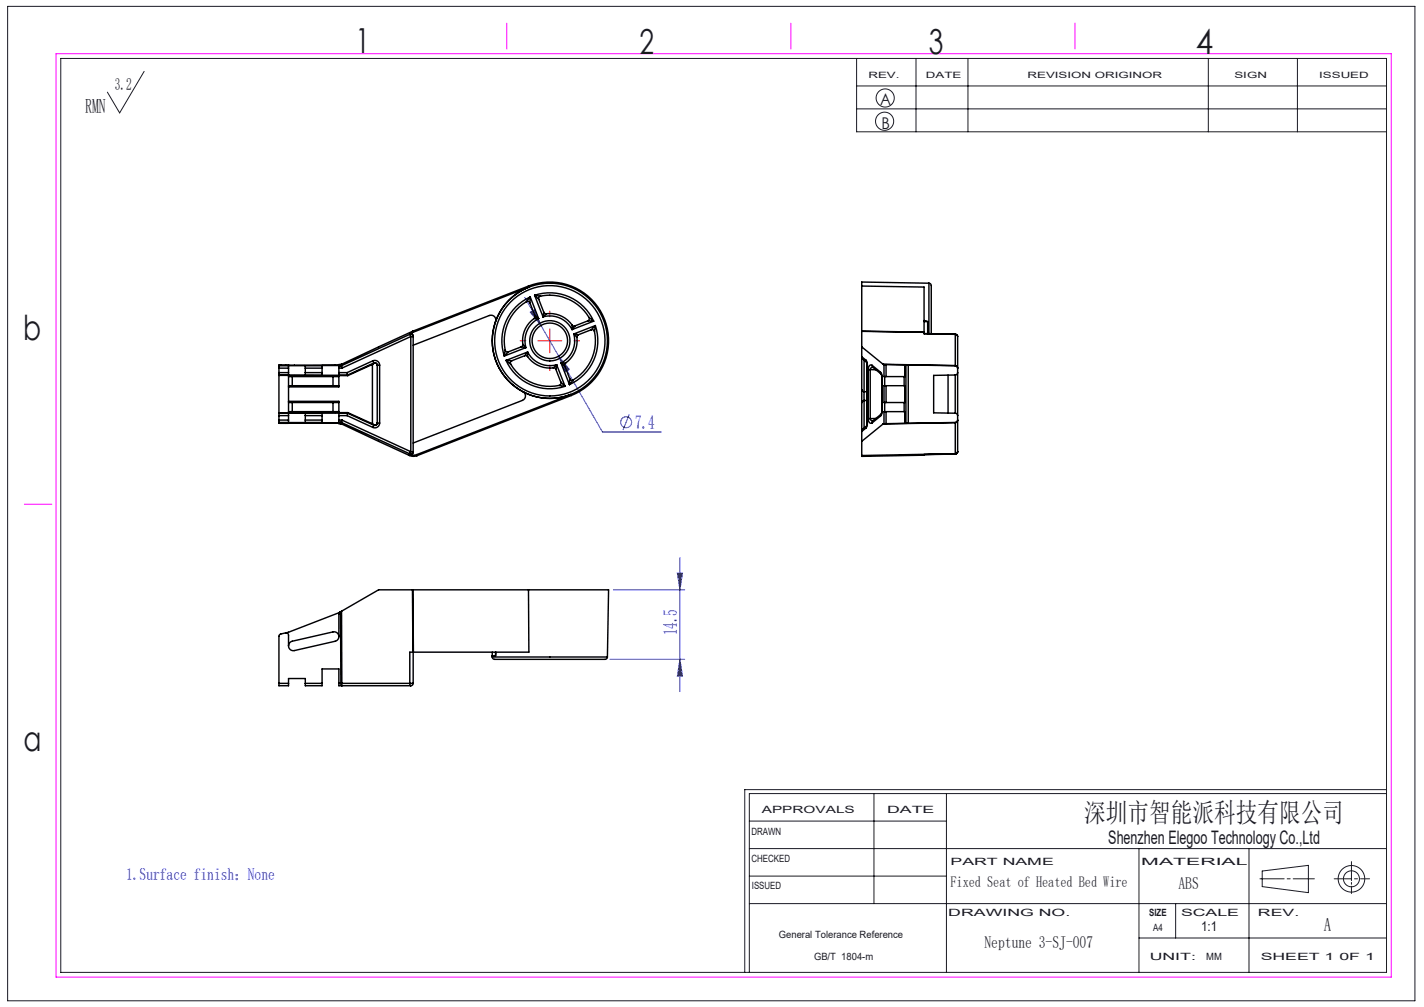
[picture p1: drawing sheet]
<svg xmlns="http://www.w3.org/2000/svg" width="297mm" height="210mm" viewBox="0 0 297 210" stroke-linecap="round" stroke-linejoin="round" font-family="sans-serif">
<g fill="none" stroke="#191924" stroke-width=".21">
<path d="M1.6 1.3h293.5v207.4h-293.5zM12.7 12.2h276.5v190.6h-276.5zM30.1 14.9l-5.1 8.6-2.6-4.3M178.7 12.2v15.3h110.5M178.7 17.9h110.5M191.1 12.2v15.3M201.9 12.2v15.3M252 12.2v15.3M270.6 12.2v15.3M178.7 22.7h110.5M156.3 177h132.9M156.3 171.2h41.1"/>
<path d="M182.3 165.5v22.9M197.4 165.5v37.3M237.6 177v25.8M260.5 177v25.8M281.9 179.7v4M289.2 165.5h-132.9v37.3M289.2 164.7h-133.9v38.1M156.3 188.4h132.9M156.3 182.7h41.1M237.6 195.6h51.6M245.2 188.4v7.2M262.8 183.3h5"/>
<path d="M263.3 181.6l9.6-1.1v5.7l-9.6-1.3zM268.5 183.3h.6M269.7 183.3h4.4M278.3 183.3h3.6M281.9 184v.4M281.9 184.8v1.5M282.5 183.3h.6M283.8 183.3h1.9"/>
<circle cx="184.5" cy="25.3" r="1.89"/>
<circle cx="184.6" cy="20.4" r="1.89"/>
<circle cx="281.9" cy="183.3" r="1.67"/>
<circle cx="281.9" cy="183.3" r="2.77"/>
</g>
<path d="M11.7 11.2h278.5v192.6h-278.5zM105.7 4.8v5.4M165 4.8v5.4M224.2 4.8v5.4M5.1 105.1h5.7" fill="none" stroke="#f0f" stroke-width=".21"/>
<g fill="none" stroke="#00f" stroke-width=".21">
<path d="M109.5 62l16.2 28.1h12.2M110.6 65.1l.9-.5 1.3 3.3zM116.5 74.3l2.2 2.7-.9 .6zM131.2 86.4l-1.3 3.3M141.3 119.5h1l-.5 3.5zM141.8 116.3v27.9M127.2 137.5h15.6M127.9 123h14.9M141.8 137.5l.5 3.5h-1z"/>
<circle cx="130.6" cy="88.1" r="1.14"/>
</g>
<path d="M109.7 71.1h-1.2M114.7 66.1v-1.2M114.7 76.1v1.2M119.7 71.1h1.2" fill="none" stroke="#f00" stroke-width=".21" stroke-dasharray="30.5 1.3 1.3 1.3"/>
<path d="M112.2 71.1h5M114.7 68.6v5" fill="none" stroke="#f00" stroke-width=".21"/>
<g fill="#00f">
<path d="M110.6 65.1l2.2 2.8-1.3-3.3zM116.5 74.3l1.3 3.3 .9-.6z"/>
<path d="M141.8 137.5l.5 3.5h-1zM141.3 119.5h1l-.5 3.5z"/>
</g>
<g fill="none" stroke="#000" stroke-width=".3">
<path d="M110.2 59.7a12.3 12.3 0 0 1 15.9 6.9 12.3 12.3 0 0 1-7 15.9M110.2 59.7l.1 .2M110.2 59.7l-24.1 9.4M110.3 59.9a12 12 0 0 0-6.9 6.9M110.3 59.9l-24.1 9.4M179.7 59.7v14.7M179.7 59.7l13 .2v9.7l6.5 .1M193.7 59.1l.4 .1 .1 .4v10M193.7 59.1l-14-.3v.9M193.7 59.1v10.5M58.2 76.3v.5M58.2 77.7v.5"/>
<path d="M58.2 77.7h2M58.2 76.8h2M58.2 76.8v.9M58.2 78.2v8M58.2 78.3h2v7.8h-2M58.2 76.3h9M58.2 78.2h9M60.2 76.3v.5M60.2 77.7v.5M60.2 76.1h-2v.2M60.2 78.3l10.5 .1M60.2 78.5h.8"/>
<path d="M60.2 76.1h.1M60.2 76.3h.1M60.2 76.8v.9M60.2 78.2h.1M61 78.5v1.9M61 78.5h8.5M63.7 76.3v.5M63.7 77.7v.5M63.7 77.7h3.5M63.7 76.8h3.5M63.7 76.3h.1M63.7 76.8v.9"/>
<path d="M63.7 78.2h.1M67.2 76.3v.5M67.2 77.7v.5M67.2 76.3h3.5M67.2 78.2h3.5M67.2 76.8v.9M69.5 78.5h1.2M69.5 78.5v1.9M70.7 77.7v.5M70.7 76.3v.5M70.7 76.8v.9M70.7 77.7h1.7"/>
<path d="M70.7 76.8h.6M70.7 76.3h.4M70.7 78.2h1.8M71 76l-10.8 .1M71 76l.1 .3M71.1 76.3l.2 .5M71.2 76h-.2M71.2 76l.1 .2M71.3 76.2v.6M71.3 76.2l-.2 .1M72.4 77.7l.1 .5M72.5 78.2v.1"/>
<path d="M72.5 78.3h-1.8v2.4h-10.5M77.7 76v12.4M77.7 76l-5.2 2.3M77.8 75.2a1 1 0 0 1 1.4 1M77.8 75.2l.2 .5M77.8 75.2l-5.4 2.5M78 75.7h.4l.3 .5M78 75.8a.44 .44 0 0 1 .5 0 .44 .44 0 0 1 .2 .4M78 75.8l-.3 .2M78 75.7l-5.5 2.5M78 75.7v.1M78.7 76.2h.5"/>
<path d="M78.7 76.2v12M79.2 76.2v12M85.5 69.7a.41 .41 0 0 1 .4 0 .41 .41 0 0 1 .2 .5h-.4M85.5 69.7l.2 .5M85.5 69.6l.5 .1 .2 .4v24.2l-.2 .4-.5 .1M85.5 69.7l-14.2 6.5M85.5 69.6v.1M85.7 70.2l-14.4 6.6M85.7 70.2v24M86 69.1l-14.8 6.9M86 69.1l.1 .2M86.1 69.3l-.6 .3"/>
<path d="M86.1 69.1h-.1M86.1 69.1l.1 .2M86.2 69.3h-.1M103.4 66.8v.1a12.1 12.1 0 0 0 5.9 14.9M103.4 66.8a1 1 0 0 0-1.3-1l-15.9 6.2M105.4 73a.5 .5 0 0 0 .6 .4M105.4 73l-.2 1.2M105.5 75.2h1.3M105.5 75.2l1 .7M105.5 75.2a10 10 0 0 0 12.4 5.4M106 73.4l-.8 .8M106.5 75.9a9.5 9.5 0 0 0 10.1 4.5"/>
<path d="M106.8 75.2a.5 .5 0 0 0-.3 .7M108.7 72.3l1 .2M108.7 72.3l-2.7 1.1M109 71.8l.7 .7M109 71.8v.3l-.3 .2M109.4 74.2h.4l.2 .2M109.4 74.2l-2.6 1M109.7 72.5l-4.5 1.7M109.8 62.9a.5 .5 0 0 1 .7 .3M109.8 62.9a9.5 9.5 0 0 0-4.4 10.1M110 74.4a5.7 5.7 0 0 0 5.4 2.3M110 73.4l-.6 .8"/>
<path d="M110 73.4v1M110 73.4a5.2 5.2 0 0 0 6.1 2.7M110 73.4l-4.5 1.8M110.5 63.2l1.1 2.6M110.6 61.9l-.1 1.3M110.6 61.9l-.8 1M110.6 61.9a10 10 0 0 0-5.4 12.3M110.6 61.9l1.7 4.5M111.4 66.4a5.7 5.7 0 0 0-2.4 5.4M111.4 66.4h.9M111.5 61.6l.9 .8M111.5 61.6l1.2 .2a.5 .5 0 0 0-.3 .6"/>
<path d="M111.5 61.6a10 10 0 0 1 12.3 5.4M111.5 61.6l1.8 4.5M111.6 65.8l.7 .6M111.6 65.8v.4l-.2 .2M112.3 66.4a5.2 5.2 0 0 0-2.6 6.1M112.4 62.4l1 2.7M112.7 61.8a9.5 9.5 0 0 1 10.1 4.4M113.3 66.1a5.2 5.2 0 0 1 6 2.6M113.4 65.1l-.1 1M113.4 65.1l.2 .3h.3M113.9 65.4l-.6 .7M113.9 65.4a5.7 5.7 0 0 1 5.4 2.4"/>
<path d="M115.4 76.7l.3 .1 .2 .2M115.9 77l1.1 2.7M116.1 76.1l-.2 .9M116.1 76.1l-.7 .6M116.1 76.1l1.8 4.5M117 79.7l.9 .9M117 79.7a.5 .5 0 0 1-.4 .7M117 75.7l.8 .6M117 75.7h1M117 75.7l1.8 4.5M117.8 76.3l1 2.7M118 75.7l-.2 .3v.3"/>
<path d="M118.8 79v1.2M118.8 79a.5 .5 0 0 0 .8 .2M119.3 67.8l.3 .2h.3M119.3 67.8v.9M119.6 79.2l-.8 1M119.7 69.6l.9 .2M119.7 69.6l.6 .7M119.7 69.6a5.2 5.2 0 0 1-2.7 6.1M119.9 68l-.6 .7M120.3 70.3a5.7 5.7 0 0 1-2.3 5.4M120.6 69.8l-.2 .2-.1 .3M122.6 66.9l1.2 .1"/>
<path d="M122.6 66.9l-2.7 1.1M122.8 66.2a.5 .5 0 0 1-.2 .7M122.8 66.2l1 .8M123.3 68.8a.5 .5 0 0 1 .7 .3M123.3 68.8l-2.7 1M123.8 67l-4.5 1.7M124 69.1a9.5 9.5 0 0 1-4.4 10.1M124.2 67.9l-.9 .9M124.2 67.9l-.2 1.2M124.2 67.9a10 10 0 0 1-5.4 12.3M124.2 67.9l-4.5 1.7M179.7 74.5l.2 .3 .8 .7"/>
<path d="M179.7 74.4v.1M179.7 69.1l13 .2zM179.7 74.5v6.7M179.7 74.4l.9 .7M179.7 72.3l4.5 3.7M180.2 75.1v6.6M180.6 75.1l.3 .9M180.6 75.1l.1 .4M180.7 75.5l.1 .5M180.8 76h.1M180.8 76v12.4M180.9 76v12.4"/>
<path d="M181.1 77.1h.4M181.1 77.1v10.2M181.5 77.1v10.2M181.5 77.1h1.2M181.9 76.2a.65 .65 0 0 0-.7 .2 .65 .65 0 0 0-.1 .7M181.9 76.2l.1 .4M181.9 76.2l1.7 1.4M182 76.6l-.4 .2-.1 .3M182 76.6h.1M182 76.6l1.8 1.4M183.6 77.6l.4 .9M183.6 77.6l.1 .4"/>
<path d="M183.7 78h.1M183.8 78l.1 .5M183.9 78.5h.1M183.9 78.5v7.4M184 78.5v7.4M184.2 76h.2M184.2 76l15 .2M184.4 76h.4M184.4 76v2.5h4.3v-2.4M184.5 78.5v1.9M184.8 76l3.9 .1M184.8 76v2.5"/>
<path d="M188.6 78.5v1.9M188.7 76.1h.1M188.7 76.1h.2M188.9 76.1h.5M188.9 76.1v12.2h.5v-12.2M189.4 76.1l9.8 .2M192.7 66.8l.8 .3M192.7 69.6l6.5 .1M192.7 67.1h.8M193.5 67.1v2.5M197.7 78.2v7.9M199.2 78.2v8"/>
<path d="M199.2 76.2l.4 .2 .1 .4-.1-.4-.4-.1M199.2 76.2v.1M199.2 69.7l.4 .2 .1 .3M199.2 78.2l-4.5 .1v7.8l4.5 .1M199.2 69.7v6.5M199.2 69.7l.4 .1 .1 .4M199.2 69.7h.1M199.7 77.7l-.1 .4-.4 .1M199.7 70.2v24M58.2 87.6v.5M58.2 86.2v.5M58.2 88.1l.1 .2 12.7 .1"/>
<path d="M58.2 87.6h2M58.2 86.7h2M58.2 86.7v.9M58.2 86.2h2M58.2 88.1h9M60.2 87.6v.5M60.2 86.2v.5M60.2 80.4h.8M60.2 85.8h.8M60.2 83.9h.8M60.2 83.7h10.5v2.4l1.8-.1M60.2 86.2h3.5"/>
<path d="M60.2 86.7v.9M60.2 88.1h.1M61 83.9v1.9M61 80.4h8.5M61 83.9h8.5M61 85.8h8.5M63.7 87.6v.5M63.7 86.2v.5M63.7 87.6h3.5M63.7 86.7h3.5M63.7 86.7v.9M63.7 88.1h.1"/>
<path d="M63.7 86.2h3.5M67.2 87.6v.5M67.2 86.2v.5M67.2 86.2h3.5M67.2 88.1h3.5M67.2 86.7v.9M69.5 83.9h1.2M69.5 85.8h1.2M69.5 80.4h1.2M69.5 83.9v1.9M70.7 86.2v.5M70.7 87.6v.5"/>
<path d="M70.7 86h-10.5M70.7 87.6h.6M70.7 86.7v.9M70.7 86.7h1.7M70.7 86.2h1.8M70.7 88.1h.4M71 88.4h.2M71.1 88.1h.2M71.1 88.1l-.1 .3M71.2 88.4l14.2 6.6M71.3 88.1l14.1 6.5M71.3 88.1l-.1 .3"/>
<path d="M71.3 87.6l-.2 .5M71.3 87.6v.5M71.3 87.6l14.3 6.6M72.4 86.7l5.4 2.4M72.5 86.2l-.1 .5M72.5 86.2l5.5 2.5M72.5 86l5.2 2.4M72.5 86v.2M77.7 88.4l.3 .2M78 88.7l-.2 .4M78 88.6v.1M78.7 88.2l-.2 .4-.5 .1"/>
<path d="M78.7 88.2h.5M78.7 88.2a.44 .44 0 0 1-.2 .4 .44 .44 0 0 1-.5 0M79.2 88.2a1 1 0 0 1-1.4 .9M85.4 95a2 2 0 0 0 1.6 0M85.4 94.6l.1 .1M85.4 94.6v.4M85.5 94.7v.1M85.5 94.8l.7 .1 .8-.1M85.6 94.2h.1M85.6 94.2l-.2 .4M85.7 94.2h.4a.39 .39 0 0 1-.1 .5 .39 .39 0 0 1-.5 0M85.7 94.2l-.2 .5"/>
<path d="M87 94.8v.2M109.3 81.8a12 12 0 0 0 9.7 .5M109.3 81.8v.1a1 1 0 0 1-.3 1.6l-22.8 8.9M116.6 80.4l1.3 .2M119 82.3l.1 .2M119 82.3l-32 12.5M119.1 82.5l-32.1 12.5M179.7 89.9v.1M179.7 81.2l.2 .4 .3 .1M179.7 81.2v2.8M179.7 84v5.9M179.7 90v5"/>
<path d="M180.2 83.5l-.3 .2-.2 .3M180.2 81.7v1.8M180.2 83.5v5.8M180.6 89.3l-.9 .7M180.7 88.9l-.1 .4M180.7 88.9l-.8 .7-.2 .3M180.8 88.4l-.1 .5M180.8 88.4h.1M180.8 83.5h-.6M180.8 81.7h-.6M180.9 88.4l-.3 .9M181.1 87.3a.67 .67 0 0 0 .1 .7 .67 .67 0 0 0 .7 .2"/>
<path d="M181.1 87.3h.4M181.5 87.3l.1 .3 .4 .2M182 87.8l-.1 .4M182 87.8h.1M182.7 87.3h-1.2M183.6 86.8l-1.7 1.4M183.8 86.4l-.2 .4M183.8 86.4l-1.8 1.4M183.9 85.9l-.1 .5M183.9 85.9h.1M184 85.9l-.4 .9M184.2 88.4l-4.5 3.6"/>
<path d="M184.3 88.4h-.1M184.4 80.4h4.3v3.5h-4.3zM184.5 83.9v1.9M184.8 85.8v2.6h-.4v-2.6h4.3v2.5M184.8 80.4v3.5M188.6 83.9v1.9M188.7 88.3h.1M199.2 86.2l.4 .1 .1 .4M199.2 88.1l.4-.1 .1-.4-.1 .4-.4 .1M199.2 88.1h.1M199.2 94.6v.1M199.2 94.7h.1"/>
<path d="M199.2 88.1l-15 .3M199.2 88.1v6.5M199.2 94.6l-19.5 .4M199.2 94.7l-19.5 .5v-.2M199.7 94.2l-.1 .3-.4 .2M199.7 94.2l-.1 .3-.4 .1M199.7 94.2h.1M59.6 132h.3l.3 .4v2.3M70.7 132.8l-.2 .5-.6 .4-8.5 2a1 1 0 0 1-1.2-1M70.7 132.8a1 1 0 0 0-1.2-1l-8.5 1.9a1 1 0 0 0-.8 1M70.9 127.6l-10.7 4.2-1.9 .6-.1 .3v9.8M70.9 127.6l-.2 .5v4.7"/>
<path d="M71 127.6h-.1M71 127.6l.1 14.9M71.2 127.5l-.2 .1M71.2 127.5l.1 15M86 123h.1M86 123h-7l-7.8 4.5M86 123l.1 13M86.1 136h.1M86.1 136h-.6v6.5M86.1 123l.1 13M86.1 123h24.1M86.2 136v6.5"/>
<path d="M102.7 136.8h.6M102.7 136.8v.2M102.7 137l.1 .4 .4 .1h23l.3-.1 .2-.4M102.7 137h24M102.7 136v.8M103.4 136l-.1 .8M110.2 123h16.7l-.2 14M110.2 123l.1 13h-24.1M58.2 142.5v.5h2v-.5M58.2 142.5h2M60.2 142.5v-1h3.5v1M63.7 142.5v.5h3.5v-.5"/>
<path d="M63.7 142.5h3.5M67.2 142.5v-3h3.5v3M70.7 142.5v.5h15M70.7 142.5h.4M71.1 142.5l.2 .5v-.5M71.1 142.5h.2M71.3 142.5h14.2M85.5 142.5l.2 .5M86.2 142.5h-.7M86.2 142.5l-.2 .4-.3 .1"/>
<circle cx="114.7" cy="71.1" r="4.2"/>
<circle cx="114.7" cy="71.1" r="12"/>
<circle cx="114.7" cy="71.1" r="3.7"/>
<circle cx="114.7" cy="71.1" r="11.5"/>
</g>
<g font-size="7.2" fill="#191924">
<text x="74.1" y="11">1</text>
<text x="133.4" y="11.2">2</text>
<text x="193.7" y="11.3">3</text>
<text x="249.4" y="11.3">4</text>
<text x="4.8" y="70.9">b</text>
<text x="4.9" y="156.5">a</text>
</g>
<text font-size="5.6" fill="#191924" x="226.2" y="171.5">深圳市智能派科技有限公司</text>
<text font-size="4.2" fill="#191924" x="17.8" y="23.5">RMN</text>
<g font-size="4.1" fill="#00f">
<text x="132.5" y="89.5">7.4</text>
<text x="141.2" y="132.4" transform="rotate(-90 141.2 132.4)">14.5</text>
</g>
<g font-size="3.9" fill="#191924">
<text x="231.2" y="176">Shenzhen Elegoo Technology Co.,Ltd</text>
<text x="276.1" y="194.2">A</text>
</g>
<g font-size="3.5" fill="#191924">
<text x="24" y="18.7">3.2</text>
<text x="245.8" y="185.4">ABS</text>
<text x="205.3" y="197.6">Neptune 3-SJ-007</text>
</g>
<text font-size="3.5" fill="#00f" x="26.3" y="183.6">1.Surface finish：None</text>
<g font-size="3.4" fill="#191924">
<text x="183.6" y="22">A</text>
<text x="183.8" y="27">B</text>
</g>
<text font-size="3.2" fill="#191924" x="198.3" y="185.1">Fixed Seat of Heated Bed Wire</text>
<text font-size="2.8" fill="#191924" x="250.5" y="194.2">1:1</text>
<g font-size="2.1" fill="#191924">
<text x="158.9" y="169.5">APPROVALS</text>
<text x="185" y="169.5">DATE</text>
<text x="156.7" y="174.2">DRAWN</text>
<text x="156.7" y="179.7">CHECKED</text>
<text x="156.8" y="185.4">ISSUED</text>
<text x="198.2" y="180.4">PART NAME</text>
<text x="238" y="180.4">MATERIAL</text>
<text x="197.8" y="191">DRAWING NO.</text>
<text x="239.7" y="191">SIZE</text>
<text x="246.3" y="191">SCALE</text>
<text x="262.4" y="191">REV.</text>
<text x="162.4" y="195.6">General Tolerance Reference</text>
<text x="240.5" y="194.1">A4</text>
<text x="169.8" y="200.2">GB/T 1804-m</text>
<text x="239.8" y="200.2">UNIT:</text>
<text x="251.6" y="200.2">MM</text>
<text x="262.9" y="200.2">SHEET 1 0F 1</text>
</g>
<g font-size="1.8" fill="#191924">
<text x="181.1" y="16.3">REV.</text>
<text x="193.1" y="16.3">DATE</text>
<text x="214.3" y="16.3">REVISION ORIGINOR</text>
<text x="257.5" y="16.3">SIGN</text>
<text x="275.1" y="16.3">ISSUED</text>
</g>
</svg>
